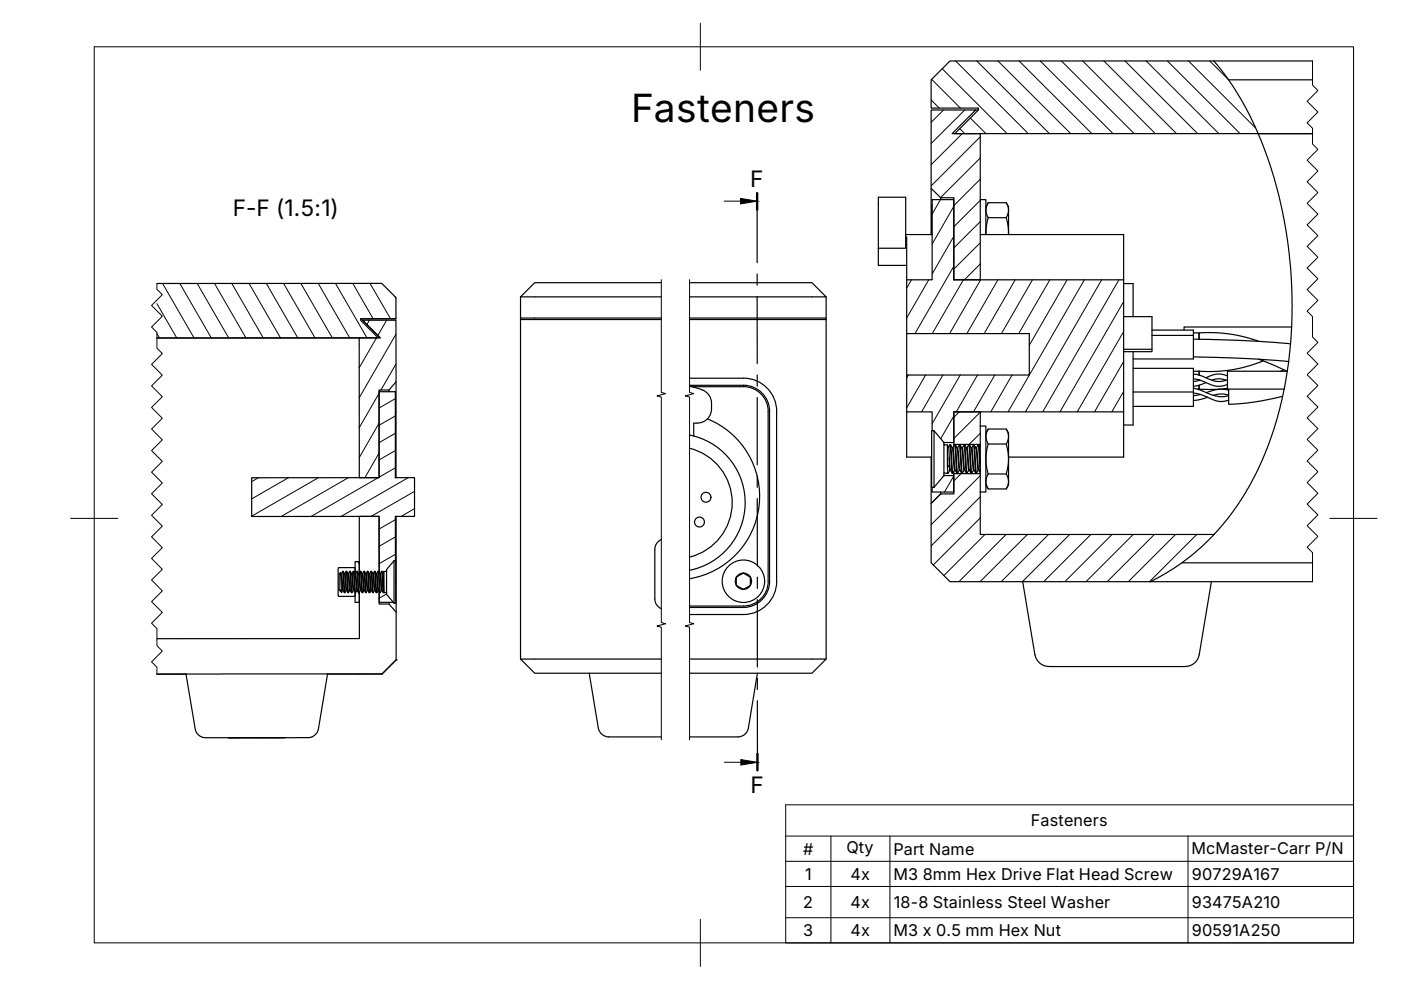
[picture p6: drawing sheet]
<svg xmlns="http://www.w3.org/2000/svg" width="297mm" height="210mm" viewBox="0 0 297 210" stroke-linecap="round" stroke-linejoin="round" font-family="sans-serif">
<!-- layer: Visible -->
<g fill="none" stroke="#000" stroke-width=".25">
<path d="M197.4 16.9l4-4h56l2.2 2.8 2.8 4.1 2.2 3.9 2.2 4.6h11.5h-75.9l5-5v-.4h-10zM257.4 12.9h20.9M260.5 16.9h17.8M197.4 23.3h9.5l-5 5h5.9v31h-5.6v-17.4h-2.8l-2-2zM197.4 39.9v9.8M206.9 23.3h.5M266.8 28.3a94.1 94.1 0 0 1 3.2 62.8l-1.8 5.1-2.3 5-2.3 4-3.3 4.8-3 3.5-2.2 2.2-2.7 2.2-3.6 2.6-4.9 2.8M140.2 59.9h-26.8l-3 3h29.8M146.2 59.9h25.9l3.1 3h-29M186.2 52.6v3.7h6M186.2 41.8h5.8v10.8h-5.8zM192 50.3h.2v9"/>
<path d="M192 49.7h5.6M197.6 43.3l-.1 6.4M199.4 41.9v.4M207.8 49.7h30.4v9.6M207.8 42.3h1.2v7.4M209.5 43h3.8l.5 1.3v.9l-.5 1h-3.8l-.5-1.5 .1-.8zM209.5 46.2l-.4 2-.1 1.5M209.5 43l-.5 .8M213.3 43l.5 .8v5.9v-1.6l-.5-1.9M33.3 60.1h47.6l3 3v4.5h-7.4v.3l3.7 3.7-46.9 .1 42.9-.1M76.5 67.6h7.4M76.9 67.9h7l.1 13.1-1.5 1.7h-2.1v18.6h-4.2v-29.7h4.4z"/>
<path d="M76.9 67.9l3.7 3.7M83.9 67.6h.1M110.4 62.9v4.5h29.8M110.4 67.4v.3M140.2 67.7h-29.8v72M146.2 67.7h29M146.2 67.4h29M175.2 62.9v4.8M175.2 67.7v72M192.2 70.7v8.8M238.2 60.1h2v7M238.2 74.1h6v.5h-6"/>
<path d="M238.2 67.1h6v7M240.2 74.6v15.5h-2M240.2 78.1h12.8v8.1h-12.8M244.2 70h8.8v1.1M244.2 71.1h8.8M253 71.1v5h-12.8M253 70.6h1.2v1.3v-1.3l3.6-.1 4 .5 2.4 .5 2.7 .9M253 79.3l1.4 .3 3.4 1.2 1.1 .1 1-.3M253 75.7l11.5 .3 8.7 .6M253 71.9l10.4 .3 10.2 .7M253 78.7h1.2M254.2 78.7v.8"/>
<path d="M260.2 79.7l-1.1-.4h-1.1l-2.3 .8M266.8 76.2l6 2.5M267.8 76.5l-3.1 1.1-3.2 .8-2.9 .3h-4.4M272.2 78.4l-.7 .3M272.9 78.7h-12.7v3.8h12.1M273.9 69.3h-22.9v.7M82.5 82.7v.4M84 81v20.3M146.2 92.2l.9 .3M146.2 95a11.9 11.9 0 0 1 9 11.6 11.9 11.9 0 0 1-9 11.5M146.2 81.9a9.3 9.3 0 0 1 3.8 1.4 4.6 4.6 0 0 1 .2 5.3 2.99 2.99 0 0 1-2.3 1.1M146.2 80.2h11.4"/>
<path d="M146.2 81.7h11.4M146.7 82h10.9M147.1 92.4a14.6 14.6 0 0 1 10.9 14.6 14.6 14.6 0 0 1-11.8 13.9M147.8 89.7h-.7v2.7M150 88.8a17.7 17.7 0 0 1 10.9 18.4 17.7 17.7 0 0 1-14.7 15.5M157.6 82a5.3 5.3 0 0 1 5.3 5.2M157.6 81.7a5.5 5.5 0 0 1 5.6 5.5v36a5.6 5.6 0 0 1-5.6 5.6M157.6 80.2a7.1 7.1 0 0 1 7.1 7M162.9 87.2v36M164.7 87.2v36M192.2 87.3v9.6h5.3M197.4 96.9v9.8"/>
<path d="M197.6 91.3v-4h-5.4v-7.8h26v-8.8h-26v-11.4h5.4v-17h4.6v17h36v28h-36v6.5h-2.1M198 91.3v12M198 91.3h-.5v12h.5M198 91.3l2.1 2.5M200.1 93.8h.1M200.1 93.8v7M200.1 94.2l.1 .1M200.2 94.3h.7l.3 .6 .1 3.8M200.9 94.3v4.8l.4-.4M200.9 99.1l.1 1.2 .4-.6M201.1 94.8l.3-.5 .4 5.7 .1 .3h.1M201.3 96.9l.2 2.8"/>
<path d="M201.3 98.7l.1 1M201.4 94.3h.1M201.4 99.7h.1M201.5 99.7l.4 .6M201.5 94.3l.5 6 .4-.6M201.5 94.3l.5 .8 .3 4.3 .1 .3h.1M201.9 95h.2v.5l.4 4 .4 .8M202.2 94.2v.4M202.2 100v.4M202.4 94.3l.4 5.5 .1 .5h.1M202.4 94.3h.1M202.4 94.3l-.4 .7"/>
<path d="M202.5 94.3l.5 6 .4-.6M202.5 94.3l.4 .7M202.9 95h.1M202.9 95l.5 4.7M203 95l.4-.7 .4 5.6 .1 .4h.1M203 95l.5 4.7M203.4 94.3h.1M203.4 99.7h.1M203.5 94.3l.5 6 .4-.6M203.5 99.7l.4 .6M203.5 94.3l.4 .7M203.9 95l.5 4.7"/>
<path d="M203.9 95h.1M204 95l.5 4.7M204.4 94.3l.4 5.6 .1 .4h.1M204.4 94.3l-.4 .7M204.4 94.3h.1M204.4 99.7h.1M204.5 99.7l.4 .6M204.5 94.3l.5 6 .4-.6M204.6 94.3l.3 .7M204.9 95l.4 4.4 .1 .3h.1M204.9 95h.1M205 95l.4 4.4 .5 .9"/>
<path d="M205.4 94.3l.4 5.7 .1 .3h.1M205.4 94.3l-.4 .7M205.4 94.3h.1M205.5 94.3l.5 6 .4-.6M205.5 94.3l.4 .7M205.9 95h.1M205.9 95l.5 4.7M206 95l.5 4.7M206.4 94.3l.4 5.5 .1 .5h.1M206.4 94.3h.1l.1 .3 .4 5.7 .4-.6M206.4 94.3l-.4 .7M206.4 99.7h.1"/>
<path d="M206.5 99.7l.4 .6M206.5 94.3l.5 .8 .4 4.6M206.9 95h.2v.3l.4 4.4M207.4 94.3l.4 5.7M207.4 94.3l-.4 .7M207.4 94.3h.1M207.4 99.7h.1M207.5 99.7l.3 .5M207.5 94.3l.3 4M207.5 94.3l.3 .5M207.8 90.3v-3h-5.6v6.9h5.6M207.8 90.3v14"/>
<path d="M207.8 90.3h1.2v14h-1.2M209.5 91h3.8l.5 1.3v.9l-.4 .9h-3.9l-.5-1.4 .2-1zM209.5 94.1l-.3 1.5-.2 1.5 .1 1.6 .4 1.8M209.5 91l-.5 .8M213.3 91l.5 .8v11l-.5 .9M213.3 94.1l.5 2.8v1.6l-.5 2M238.2 87.3v9.6h-24.4M240.2 83.1h12.8M253 83.3l1.6 .4 3.4 1.3 1.3 .1 1.2-.3M253 82.3l1 .2 3.7 1.4 1.7 .2 1.1-.2M253 80.3l1.3 .3 3.6 1.3h1l1.3-.4M253.9 82.5h.3"/>
<path d="M254.2 81.7v.8M254.2 80.6v.1M254.4 80.6l-1.4 .3M254.5 83.6l-1.5 .3M255.7 81.1l-1.5 .6-1.2 .2M256 84.2l-2 .6-1 .1M256.9 80.6l1.8-.3 1.5 .4M260.2 82.3l-2.8 .3-3.2-.1M260.5 82.5v3.2l5.4-.4 6-1.3M260.5 83.8l-1.8-.3-1.5 .3M260.5 82.7l-2.1-.2-2.6 .7M83.5 118.9l-1.5 1.9v5.2l1.5 1.9"/>
<path d="M83.5 118.9v9M83.5 118.9h.4v8.1v.9h-.4M83.8 118.9v-9.4h4.1v-8.2h-4.1v-18.2h-3.4v18.2h-27v8.2h27v11.9v-11.9h-4.2v12v-2.4h-.9v2.5l-.1-1.3-3.5 .2 .1 5.9h3.4l.1-.8M84 109.5v20.3M140.2 114.4a2.25 2.25 0 0 0-1.4 2.1v10.5a2.25 2.25 0 0 0 1.4 2.1M199.4 104.3v.4M200.1 100.8h2.1v3.5h-4.6v-1M200.1 100.8h.1M200.1 100.8l-2.1 2.5M200.2 100.3h.8M200.2 100.3l-.1 .1M200.9 100.3h.1"/>
<path d="M207.8 104.3v9h49.6M207.8 100.4h-5.6v4.3h-2.8l-2 2v12.6l4 4h42.5M209 102.8l.5 .9M209.5 100.5h3.8l.5 1.3v.9l-.4 .9-3.9 .1-.5-1.5 .2-1zM250.6 119.3h27.7M72 125.2l.4 .4M72 125.2h.1M72.2 121.4l-.3 .3 .1 3.5M72.2 121.4l.2 4.2 .3-.4M72.2 121.4l.1 .2M72.3 121.6h.1M72.3 121.6l.4 3.6"/>
<path d="M72.4 121.6l.3 3.4 .3 .6M72.6 121.2l.4 4.4M72.6 121.2l-.2 .4M72.7 121.2h.1M72.7 125.2h.1M72.7 121.2l.4 4.4M72.8 121.2l.2 .4M73 125.6h.1M73 121.6l.4 3.6M73 121.6l.2 .2 .3 3.4M73.4 121.2l.4 4.4M73.4 121.2h.1"/>
<path d="M73.4 125.2h.1M73.4 121.2l-.3 .4M73.4 125.2l-.3 .4M73.5 125.2l.3 .4M73.5 121.2l.4 4.4M73.5 121.2l.3 .4M73.8 125.6h.1M73.8 121.6h.1M73.8 121.6l.4 3.6M73.9 121.6l.3 3.4 .3 .6M74.1 121.2l.4 4.4M74.1 121.2l-.2 .4"/>
<path d="M74.2 121.2h.1M74.2 125.2l-.3 .4M74.2 125.2h.1M74.3 121.2l.3 4.4M74.3 121.2l.2 .4M74.5 125.6h.1M74.5 121.6l.4 3.6M74.5 121.6h.1M74.6 121.6l.4 3.6M74.9 121.2l.4 4.4M74.9 121.2l-.3 .4M74.9 121.2h.1"/>
<path d="M74.9 125.2l-.3 .4M74.9 125.2h.1M75 121.2l.4 4.4M75 125.2l.3 .4M75 121.2l.3 .4M75.3 125.6v2.1h.9v-2.1v9.8h-42.9M75.3 121.6l.4 3.6M75.3 125.6h.1M75.3 121.6h.1M75.4 121.6l.3 3.6M75.6 121.2l.4 4.4M75.6 121.2h.2"/>
<path d="M75.6 121.2l-.2 .4M75.7 125.2l-.3 .4M75.7 125.2h.1M75.7 125.2l.3 .4M75.8 121.2l.3 4.4M75.8 121.2l.3 .4M76 125.6h.1M76.1 121.6l.3 3.6M76.1 121.6h.1M76.1 121.6l.3-.4 .3 4.1 .2 .3M76.1 121.6l.4 3.6M76.4 121.2l.2 .3 .3 4.1 .3-.4"/>
<path d="M76.4 125.2l-.3 .4M76.4 125.2h.1M76.5 125.2l.3 .4M76.5 121.2l.3 .4M76.8 121.6l.4 3.6M76.8 121.6h.1M76.9 121.6l.3 3.4 .3 .6M77.2 121.2l.3 4.4M77.2 121.2h.1M77.2 121.2l-.3 .4M77.2 125.2h.1M77.3 121.2l.3 4.4"/>
<path d="M77.3 121.2l.3 .4M77.5 125.6h.1M77.5 121.6h.1M77.6 121.6l.3 3.6M77.6 121.6l.4 3.6M77.9 121.2l.4 4.4M77.9 121.2l-.3 .4M77.9 121.2h.1M77.9 125.2l-.3 .4M77.9 125.2h.1M78 121.2l.4 4.4M78 125.2l.3 .4"/>
<path d="M78 121.2l.3 .4M78.3 121.6l.4 3.6M78.3 125.6h.1M78.3 121.6h.1M78.4 121.6l.3 3.6M78.7 121.2l.3 4.4M78.7 121.2h.1M78.7 121.2l-.3 .4M78.7 125.2h.1M78.7 125.2l-.3 .4M78.7 125.2l.3 .4M78.8 121.2l.3 4.4"/>
<path d="M78.8 121.2l.3 .6 .3 3.4M79 125.6h.1M79 121.6h.1M79.1 121.6l.4 3.6M79.4 121.2l.4 4.4M79.4 121.2l-.3 .4M79.4 121.2h.1M79.4 125.2l-.3 .4M79.4 125.2h.1M79.5 125.2l.3 .4M79.5 121.2l.4 4.4M79.5 121.2l.3 .4"/>
<path d="M79.8 121.6l.3 3.3 .1 .3M79.8 125.6h.1M79.8 121.6h.1M79.9 121.6l.3 3.6M80.2 121.2l.3 4.4M80.2 121.2h.1M80.2 121.2l-.3 .4M80.2 125.2l-.3 .4M80.2 125.2l.3 .4M80.3 121.2l.3 4.4M80.3 121.2l.3 .6 .3 3.4M80.5 125.6h.1"/>
<path d="M80.5 121.6h.1M80.6 121.6l.3-.4 .4 4.4M80.6 121.6l.4 3.6M80.9 121.2l.2 .2 .3 4.2M80.9 125.2l-.3 .4M80.9 125.2h.1M81 125.2l.3 .4M81 121.2l.2 .3M81.2 121.5l.2 4.1M81.3 125.6h.1M81.4 125.6l.6 .1M81.4 125.6h.1"/>
<path d="M81.4 121.2v4.4M81.4 121.2l-.2 .3M81.4 121.2h.5M82 121.1h-.1M82.5 127.7v.4M83.4 127.7h-3v-2.3v2.7h2.1l1.5 1.7v10.1l-3 3h-11.6M84 139.9h.1M84 139.9l-3 3M140.2 139.7h-29.8l3 3h26.8M146.2 139.7h29l-3.1 3h-25.9M146.2 128.5h11.4M146.2 130.3h11.4"/>
<path d="M146.2 128.8h11.4M156.1 122.4l1.5-.9 1.4 .8 .1 1.8-1.5 .9-1.1-.7-.4-.2zM162.9 123.2a5.3 5.3 0 0 1-5.3 5.3M164.7 123.2a7.1 7.1 0 0 1-7.1 7.1M216.8 123.3l2.6 15.5a2.99 2.99 0 0 0 3 2.5M243.9 123.3h34.4M256.8 123.3l-2.5 15.5a3.4 3.4 0 0 1-4 2.5h-27.9M39.4 142.9h-6.1h6.1M48.5 156.4h12zM69.4 142.9h-30M69.4 142.9l-2 12.2-.7 .8-.7 .4-3.5 .1h-19.1l-.9-.2-.7-.6-.4-1-2-11.7M69.4 142.9h11.6"/>
<path d="M81 142.9h.1M124.9 142.7l2 11.7a2.65 2.65 0 0 0 3.2 1.8h10.1M146.2 156.2h10.2M158.7 154.4a2.25 2.25 0 0 1-2.2 1.8M160.6 142.7l-1.9 11.7"/>
<circle cx="148.3" cy="110.7" r="1.05"/>
<circle cx="149.7" cy="105.4" r="1.05"/>
<circle cx="157.6" cy="123.2" r="4.5"/>
<circle cx="157.6" cy="123.2" r="1.73"/>
</g>
<!-- layer: BORDER -->
<path d="M20 9.9h267v190h-267zM148.5 4.9v10M15 109.9h10M282 109.9h10M148.5 194.9v10" fill="none" stroke="#000" stroke-width=".21"/>
<!-- layer: Break Lines -->
<path d="M140.2 59.3v23.9l.9 .3-1.8 .4 .9 .3v47.8l.9 .2-1.8 .5 .9 .3v23.9M146.2 59.3v23.9l.9 .3-1.8 .4 .9 .3v47.8l.9 .2-1.8 .5 .9 .3v23.9" fill="none" stroke="#000" stroke-width=".21"/>
<!-- layer: Hatching -->
<g fill="none" stroke="#000" stroke-width=".21">
<path d="M197.5 16.8l6.1 6.1M199.8 14.6l13.7 13.7M202.6 12.9l15.4 15.4M207.1 12.9l15.4 15.4M211.6 12.9l15.4 15.4M216.1 12.9l15.4 15.4M220.6 12.9l15.4 15.4M225 12.9l15.5 15.4M229.6 12.9l15.3 15.4M234 12.9l15.4 15.4M238.5 12.9l15.4 15.4M243 12.9l15.4 15.4"/>
<path d="M247.5 12.9l15.4 15.4M252 12.9l14.2 14.2M256.5 12.9l3.9 4M197.4 21.2l1.7 1.7M200 23.3l-2.6 2.6M203.5 27.3l1 1M204 28.3l-6.6 6.6M204.6 23.3l-7.2 7.1M205.7 25l3.3 3.3M207.8 29l-10.4 10.4M207.8 33.5l-8.4 8.4M207.8 38l-5.6 5.6"/>
<path d="M193.3 59.3l-1.1 1.8M196.9 59.3l-4.7 8.1M199.4 42.3l-1.8 3.1M202.2 43.8l-4.6 7.9M202.2 50.1l-4.6 8M202.2 56.5l-8.2 14.2M204.3 59.3l-6.6 11.4M207.8 42.5l-5.6 5.6M207.8 47l-5.6 5.6M207.8 51.5l-5.6 5.6M207.8 56l-3.3 3.3M207.9 59.3l-6.6 11.4"/>
<path d="M211.6 59.3l-6.6 11.4M215.2 59.3l-6.5 11.4M218.9 59.3l-6.6 11.4M222.6 59.3l-6.6 11.4M226.3 59.3l-8.1 13.9M229.9 59.3l-16.2 28M233.6 59.3l-16.2 28M237.2 59.3l-16.1 28M33.3 70.7l.5 1M33.3 64.4l4.2 7.3M34.5 60.1l6.6 11.6M38.1 60.1l6.7 11.6"/>
<path d="M41.8 60.1l6.7 11.6M45.5 60.1l6.7 11.6M49.1 60.1l6.7 11.6M52.8 60.1l6.7 11.6M56.5 60.1l6.6 11.6M60.1 60.1l6.7 11.6M63.8 60.1l6.7 11.5M67.5 60.1l6.6 11.5M71.1 60.1l6.7 11.5M74.8 60.1l4.3 7.5M76.2 71.6l-.1 .1M78.3 67.9l-.5 .9"/>
<path d="M78.5 60.1l4.3 7.5M79.8 71.6l-3.7 6.4M82 67.9l-1.9 3.2M83.8 62.9l.1 .3M83.9 70.9l-7.7 13.4M83.9 77.2l-3.1 5.5M192.6 79.5l-.4 .6M196.3 79.5l-4.1 7M199.9 79.5l-4.5 7.8M203.6 79.5l-6 10.3M207.3 79.5l-4.5 7.8M210.9 79.5l-4.5 7.8"/>
<path d="M214.6 79.5l-4.5 7.8M238.2 64l-13.5 23.3M238.2 70.3l-9.8 17M238.2 76.7l-6.1 10.6M80.3 83.4l-4.1 7.3M80.3 89.8l-4.1 7.2M80.3 96.1l-2.9 5.2M83.8 84.5l-3.5 2M83.8 88.2l-3.5 2M83.8 91.9l-3.5 2M83.8 95.5l-3.5 2M83.8 99.2l-3.5 2"/>
<path d="M202.2 88.2l-2.7 4.8M203.4 87.3l-1.2 1.2M207.8 87.4l-5.6 5.6M207.8 91.9l-2.3 2.3M238.2 83l-2.5 4.3M54.8 101.3l-1.4 .8M61.1 101.3l-7.7 4.5M67.5 101.3l-14.1 8.1M73.8 101.3l-14.2 8.2M75.9 119.1l.3 .5M80.2 101.3l-14.2 8.2M83.8 110.2l-3.4 2"/>
<path d="M83.8 113.8l-3.4 2M83.8 117.5l-3.4 2M86.6 101.3l-14.3 8.2M87.9 104.2l-9.2 5.3M87.9 107.9l-2.9 1.6M199.5 104.7l-2.1 2.1M202.2 100.9l-1.9 3.4M203.8 100.4l-1.6 1.6M207.8 100.9l-10.4 10.3M207.8 105.3l-10.4 10.5M207.8 109.8l-9.9 10M208.8 113.3l-8.7 8.7"/>
<path d="M213.3 113.3l-10 10M217.8 113.3l-10 10M222.3 113.3l-10 10M226.8 113.3l-10 10M231.3 113.3l-10 10M235.8 113.3l-10 10M240.3 113.3l-10 10M244.8 113.3l-10 10M249.2 113.3l-10 10M253.7 113.3l-10 10M75.7 125.2l.5 .8M82 125.9l-1.6 .9"/>
</g>
<!-- layer: Custom Tables -->
<path d="M166.6 170.6h120.4v29.3h-120.4zM166.6 177.3h120.4M176.2 177.3v22.6M188.7 177.3v22.6M251.9 177.3v22.6M166.6 182.6h120.4M166.6 188h120.4M166.6 194.6h120.4" fill="none" stroke="#000" stroke-width=".21"/>
<!-- layer: Section Lines -->
<path d="M160.5 41v3.4M160.6 159.8v3.5" fill="none" stroke="#000" stroke-width=".51"/>
<path d="M160.5 44.4v11.3M160.5 58.1v2.4M160.5 62.9v14.2M160.5 79.5v2.4M160.5 84.3v14.3M160.5 100.9v2.4M160.5 105.7l.1 14.3M160.6 122.4v2.3M160.6 127.1v14.3M160.6 143.8v2.4M160.6 148.6v11.2" fill="none" stroke="#000" stroke-width=".25"/>
<path d="M153.5 42.6h3.5M153.6 161.6h3.5" fill="none" stroke="#000" stroke-width=".21"/>
<path d="M157 42.1l3.5 .5-3.5 .6zM157.1 161.1l3.5 .5-3.5 .6z" fill="#000" stroke="#000" stroke-width=".21"/>
<!-- layer: Crop Outlines -->
<path d="M278.3 12.9v5.1l1.1 1.2-2.3 2.3 2.3 2.3-2.3 2.2 1.2 1.2v3.3l1.1 1.2-2.3 2.3 2.3 2.3-2.3 2.2 2.3 2.3-2.3 2.3 2.3 2.3-2.3 2.3 2.3 2.3-2.3 2.3 2.3 2.2-2.3 2.3 2.3 2.3-2.3 2.3 2.3 2.3-2.3 2.3 1.2 1.1v4.4l1.1 1.1-2.3 2.3 2.3 2.3-2.3 2.3 2.3 2.2-2.3 2.3 2.3 2.3-2.3 2.3 2.3 2.3-2.3 2.3 2.3 2.3-2.3 2.2 2.3 2.3-2.3 2.3 2.3 2.3-2.3 2.3 2.3 2.3-2.3 2.3 2.3 2.2-2.3 2.3 1.2 1.2v6.1M33.3 60.1v1.2l1.1 1.2-2.3 2.3 2.3 2.2-2.3 2.3 1.2 1.2v3.3l1.1 1.2-2.3 2.3 2.3 2.2-2.3 2.3 2.3 2.3-2.3 2.3 2.3 2.3-2.3 2.3 2.3 2.3-2.3 2.2 2.3 2.3-2.3 2.3 2.3 2.3-2.3 2.3 2.3 2.3-2.3 2.3 2.3 2.2-2.3 2.3 2.3 2.3-2.3 2.3 2.3 2.3-2.3 2.3 2.3 2.3-2.3 2.3 2.3 2.3-2.3 2.2 1.2 1.2v3.6l1.1 1.1-2.3 2.3 1.2 1.2v1.4" fill="none" stroke="#000" stroke-width=".21"/>
<text font-size="8.2" x="133.8" y="25.9">Fasteners</text>
<g font-size="4.8">
<text x="159" y="39.6">F</text>
<text x="49.3" y="45.7">F-F (1.5:1)</text>
<text x="159.1" y="168.2">F</text>
</g>
<g font-size="3.4">
<text x="218.6" y="175.2">Fasteners</text>
<text x="170.3" y="181.2">#</text>
<text x="179.5" y="180.8">Qty</text>
<text x="189.4" y="181.2">Part Name</text>
<text x="252.6" y="181.1">McMaster-Carr P/N</text>
<text x="170.7" y="186.5">1</text>
<text x="180.3" y="186.5">4x</text>
<text x="189.4" y="186.6">M3 8mm Hex Drive Flat Head Screw</text>
<text x="252.7" y="186.5">90729A167</text>
<text x="170.3" y="192.5">2</text>
<text x="180.3" y="192.5">4x</text>
<text x="189.5" y="192.5">18-8 Stainless Steel Washer</text>
<text x="252.7" y="192.5">93475A210</text>
<text x="170.3" y="198.5">3</text>
<text x="180.3" y="198.5">4x</text>
<text x="189.4" y="198.5">M3 x 0.5 mm Hex Nut</text>
<text x="252.7" y="198.5">90591A250</text>
</g>
</svg>
